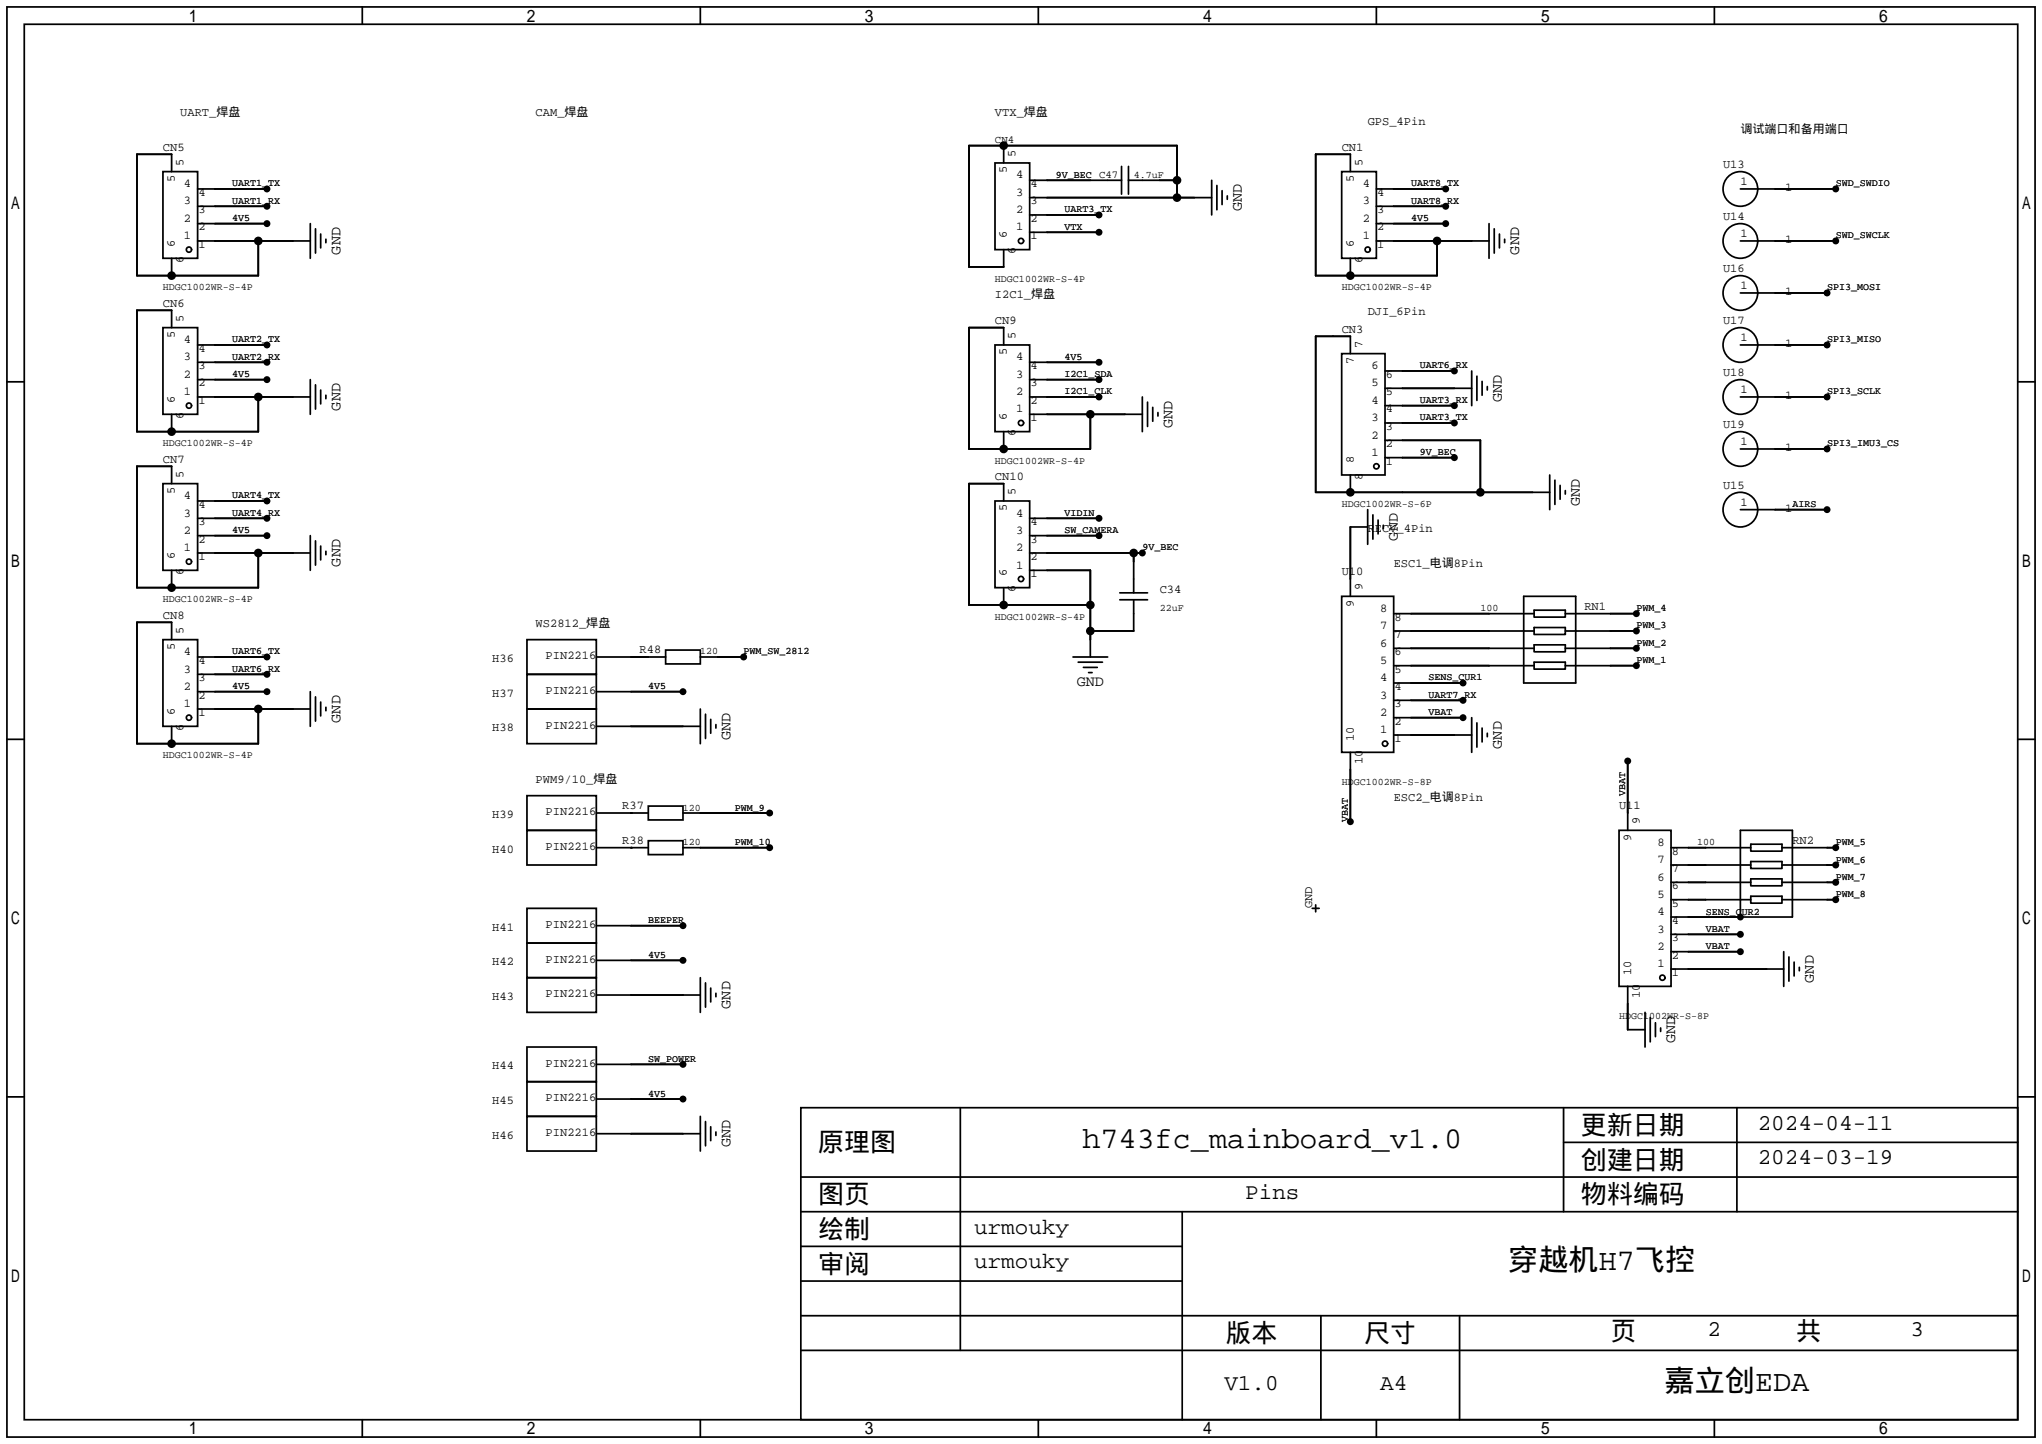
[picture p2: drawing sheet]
<svg xmlns="http://www.w3.org/2000/svg" width="299mm" height="212mm" viewBox="0 0 299 212" stroke-linecap="round" stroke-linejoin="round" font-family="sans-serif">
<g fill="#000">
<circle cx="37.8" cy="35.3" r=".63"/>
<circle cx="39.1" cy="32.8" r=".51"/>
<circle cx="39.1" cy="30.2" r=".51"/>
<circle cx="39.1" cy="27.7" r=".51"/>
<circle cx="147.1" cy="21.3" r=".63"/>
<circle cx="161" cy="31.5" r=".51"/>
<circle cx="161" cy="34" r=".51"/>
<circle cx="172.5" cy="26.4" r=".63"/>
<circle cx="172.5" cy="29" r=".63"/>
<circle cx="210.6" cy="35.3" r=".63"/>
<circle cx="211.8" cy="32.8" r=".51"/>
<circle cx="211.8" cy="30.2" r=".51"/>
<circle cx="211.8" cy="27.7" r=".51"/>
<circle cx="269" cy="35.3" r=".51"/>
<circle cx="269" cy="27.7" r=".51"/>
<circle cx="25.1" cy="40.4" r=".63"/>
<circle cx="37.8" cy="58.2" r=".63"/>
<circle cx="39.1" cy="50.5" r=".51"/>
<circle cx="39.1" cy="53.1" r=".51"/>
<circle cx="39.1" cy="55.6" r=".51"/>
<circle cx="161" cy="58.2" r=".51"/>
<circle cx="161" cy="53.1" r=".51"/>
<circle cx="161" cy="55.6" r=".51"/>
<circle cx="197.9" cy="40.4" r=".63"/>
<circle cx="213.1" cy="54.4" r=".51"/>
<circle cx="213.1" cy="59.4" r=".51"/>
<circle cx="267.7" cy="50.5" r=".51"/>
<circle cx="267.7" cy="58.2" r=".51"/>
<circle cx="267.7" cy="42.9" r=".51"/>
<circle cx="25.1" cy="63.2" r=".63"/>
<circle cx="39.1" cy="75.9" r=".51"/>
<circle cx="39.1" cy="73.4" r=".51"/>
<circle cx="39.1" cy="78.5" r=".51"/>
<circle cx="147.1" cy="65.8" r=".63"/>
<circle cx="159.8" cy="60.7" r=".63"/>
<circle cx="161" cy="75.9" r=".51"/>
<circle cx="161" cy="78.5" r=".51"/>
<circle cx="197.9" cy="72.1" r=".63"/>
<circle cx="213.1" cy="67.1" r=".51"/>
<circle cx="213.1" cy="62" r=".51"/>
<circle cx="216.9" cy="72.1" r=".63"/>
<circle cx="267.7" cy="65.8" r=".51"/>
<circle cx="267.7" cy="74.7" r=".51"/>
<circle cx="25.1" cy="86.1" r=".63"/>
<circle cx="37.8" cy="81" r=".63"/>
<circle cx="39.1" cy="96.3" r=".51"/>
<circle cx="39.1" cy="98.8" r=".51"/>
<circle cx="109" cy="96.3" r=".51"/>
<circle cx="147.1" cy="88.6" r=".63"/>
<circle cx="159.8" cy="92.5" r=".63"/>
<circle cx="159.8" cy="88.6" r=".63"/>
<circle cx="166.1" cy="81" r=".63"/>
<circle cx="167.4" cy="81" r=".51"/>
<circle cx="239.8" cy="89.9" r=".51"/>
<circle cx="239.8" cy="95" r=".51"/>
<circle cx="239.8" cy="92.5" r=".51"/>
<circle cx="239.8" cy="97.5" r=".51"/>
<circle cx="25.1" cy="109" r=".63"/>
<circle cx="37.8" cy="103.9" r=".63"/>
<circle cx="39.1" cy="101.3" r=".51"/>
<circle cx="100.1" cy="101.3" r=".51"/>
<circle cx="112.8" cy="119.1" r=".51"/>
<circle cx="214.4" cy="102.6" r=".51"/>
<circle cx="214.4" cy="105.2" r=".51"/>
<circle cx="214.4" cy="100.1" r=".51"/>
<circle cx="238.5" cy="111.5" r=".51"/>
<circle cx="100.1" cy="135.6" r=".51"/>
<circle cx="112.8" cy="124.2" r=".51"/>
<circle cx="197.9" cy="120.4" r=".51"/>
<circle cx="255" cy="139.4" r=".51"/>
<circle cx="255" cy="134.4" r=".51"/>
<circle cx="255" cy="136.9" r=".51"/>
<circle cx="269" cy="131.8" r=".51"/>
<circle cx="269" cy="129.3" r=".51"/>
<circle cx="269" cy="126.7" r=".51"/>
<circle cx="269" cy="124.2" r=".51"/>
<circle cx="100.1" cy="140.7" r=".51"/>
<circle cx="100.1" cy="156" r=".51"/>
<circle cx="100.1" cy="161" r=".51"/>
</g>
<g fill="none" stroke="#000" stroke-width=".25">
<path d="M1 1h297.2v209.6h-297.2zM3.6 3.6h292.1v204.4h-292.1zM53.1 1v2.6M102.6 1v2.6M152.1 1v2.6M201.7 1v2.6M251.2 1v2.6M23.9 25.1h5.1v12.7h-5.1zM25.1 25.1v-2.5h-5v17.8h17.7v-5.1M25.1 37.8v2.6M29 35.3h16.5M29 32.8h10.1"/>
<path d="M29 30.2h10.1M29 27.7h10.1M45.5 32.8v5M46.2 33.5v3.6M47 34.3v2M47.8 35.1v.5M145.8 23.9h5.1v12.7h-5.1zM147.1 21.3v2.6M150.9 34h10.1M150.9 31.5h10.1M150.9 29h26.6M150.9 26.4h13.4"/>
<path d="M164.3 24.4v4M165.4 26.4h7.1M165.4 24.4v4M172.5 29v-7.7h-30.5v17.8h5.1v-2.5M177.5 26.4v5.1M178.3 27.2v3.5M179.1 27.9v2.1M179.8 28.7v.5M196.6 25.1h5.1v12.7h-5.1zM197.9 25.1v-2.5h-5.1v17.8h17.8v-5.1M197.9 37.8v2.6M201.7 35.3h16.5"/>
<path d="M201.7 32.8h10.1M201.7 30.2h10.1M201.7 27.7h10.1M218.2 32.8v5M218.9 33.5v3.6M219.7 34.3v2M220.5 35.1v.5M255 35.3h14M255 27.7h14M1 55.9h2.6M23.9 48h5.1v12.7h-5.1zM25.1 48v-2.5h-5v17.7h17.7v-5"/>
<path d="M29 50.5h10.1M29 58.2h16.5M29 55.6h10.1M29 53.1h10.1M45.5 55.6v5.1M46.2 56.4v3.5M47 57.2v2M47.8 57.9v.5M145.8 50.5h5.1v12.7h-5.1zM147.1 50.5v-2.5h-5.1v17.8h17.8v-5.1M150.9 58.2h10.1M150.9 55.6h10.1"/>
<path d="M150.9 53.1h10.1M167.4 58.2v5M168.1 58.9v3.6M168.9 59.7v2M196.6 51.8h6.3v17.8h-6.3zM197.9 51.8v-2.5h-5.1v22.8h34.3M202.9 54.4h10.2M202.9 59.4h10.2M202.9 56.9h12.7M215.6 54.4v5M216.4 55.1v3.6M217.2 55.9v2"/>
<path d="M217.9 56.6v.6M255 42.9h12.7M255 50.5h12.7M255 58.2h12.7M295.7 55.9h2.5M23.9 70.9h5.1v12.7h-5.1zM25.1 60.7v2.5M25.1 70.9v-2.6h-5v17.8h17.7v-5.1M29 78.5h10.1M29 75.9h10.1M29 73.4h10.1M45.5 78.5v5.1"/>
<path d="M46.2 79.2v3.6M145.8 73.4h5.1v12.7h-5.1zM147.1 63.2v2.6M147.1 73.4v-2.5h-5.1v17.7h17.8M150.9 78.5h10.1M150.9 75.9h10.1M150.9 60.7h16.5M169.7 60.5v.5M197.9 69.6v2.5M200.4 77.2h-2.5v10.2M200.4 74.7v5.1M201.2 75.4v3.6"/>
<path d="M201.9 76.2v2M202.7 77v.5M202.9 62h10.2M202.9 67.1h10.2M202.9 64.5h14v7.6M227.1 69.6v5.1M227.8 70.4v3.5M228.6 71.1v2.1M229.4 71.9v.5M255 74.7h12.7M255 65.8h12.7M23.9 93.7h5.1v12.7h-5.1z"/>
<path d="M25.1 83.6v2.5M25.1 93.7v-2.5h-5v17.8h17.7v-5.1M29 96.3h10.1M29 81h16.5M29 98.8h10.1M47 80v2M47.8 80.8v.5M77.2 93.7h10.2v5.1h-10.2zM77.2 98.8h10.2v5.1h-10.2zM87.4 96.3h10.1M97.5 95.2h5.1v2.1h-5.1zM102.6 96.3h6.4"/>
<path d="M147.1 86.1v2.5M150.9 81h16.5M150.9 83.6h8.9v12.7M157.2 96.3h5.1M158 97h3.5M158.7 97.8h2.1M159.5 98.6h.5M164.1 87.9h4M164.1 86.9h4M166.1 87.9v4.6h-6.3M166.1 81v5.9M196.6 87.4h7.6v22.8h-7.6z"/>
<path d="M204.2 97.5h20.6M204.2 95h20.6M204.2 92.5h20.6M204.2 89.9h20.6M223.3 87.4h7.6v12.7h-7.6zM224.8 89.4h4.6v1h-4.6zM224.8 91.9h4.6v1.1h-4.6zM224.8 94.5h4.6v1h-4.6zM224.8 97h4.6v1h-4.6zM229.4 97.5h10.4M229.4 95h10.4M229.4 92.5h10.4"/>
<path d="M229.4 89.9h10.4M1 108.3h2.6M25.1 106.4v2.6M29 101.3h10.1M29 103.9h16.5M45.5 101.3v5.1M46.2 102.1v3.6M47 102.9v2M47.8 103.6v.5M77.2 103.9h10.2v5.1h-10.2zM77.2 116.6h10.2v5.1h-10.2zM87.4 101.3h12.7"/>
<path d="M87.4 106.4h15.2M87.4 119.1h7.6M92.5 119.1h.1M95 118.1h5.1v2h-5.1zM100.1 119.1h12.7M102.6 103.9v5.1M103.4 104.6v3.6M104.1 105.4v2M104.9 106.2v.5M197.9 110.2v10.2M204.2 107.7h11.4M204.2 105.2h10.2"/>
<path d="M204.2 102.6h10.2M204.2 100.1h10.2M215.6 105.2v5M216.4 105.9v3.6M217.2 106.7v2M217.9 107.4v.5M238.5 111.5v10.2M295.7 108.3h2.5M77.2 121.7h10.2v5h-10.2zM77.2 133.1h10.2v5.1h-10.2zM77.2 138.2h10.2v5.1h-10.2zM87.4 124.2h7.6"/>
<path d="M87.4 135.6h12.7M92.5 124.2h.1M95 123.2h5.1v2h-5.1zM100.1 124.2h12.7M192.3 133.1h1M192.8 132.6v1M237.2 121.7h7.7v22.8h-7.7zM244.9 139.4h10.1M244.9 136.9h10.1M244.9 134.4h17.7v-12.7h-7.6v12.7M244.9 131.8h11.6M244.9 129.3h11.6"/>
<path d="M244.9 126.7h11.6M244.9 124.2h11.6M256.5 123.7h4.6v1h-4.6zM256.5 126.2h4.6v1.1h-4.6zM256.5 128.8h4.6v1h-4.6zM256.5 131.3h4.6v1h-4.6zM261.1 131.8h7.9M261.1 129.3h7.9M261.1 126.7h7.9M261.1 124.2h7.9M261.4 139.4v5.1M77.2 143.3h10.2v5h-10.2z"/>
<path d="M77.2 153.4h10.2v5.1h-10.2zM77.2 158.5h10.2v5.1h-10.2zM87.4 140.7h12.7M87.4 145.8h15.2M87.4 156h12.7M102.6 143.3v5M103.4 144v3.6M104.1 144.8v2M104.9 145.5v.6M238.5 144.5v6.4h2.5M241 148.3v5.1M241.8 149.1v3.6"/>
<path d="M242.6 149.9v2M243.3 150.6v.5M244.9 142h16.5M262.1 140.2v3.6M262.9 141v2M263.7 141.7v.5M1 160.7h2.6M77.2 163.6h10.2v5.1h-10.2zM87.4 161h12.7M87.4 166.1h15.2M102.6 163.6v5.1M103.4 164.3v3.6"/>
<path d="M104.1 165.1v2M104.9 165.9v.5M117.3 162.3h178.4v45.7h-178.4zM117.3 177.5h178.4M117.3 172.5h178.4M140.7 162.3v35.6M173.2 177.5v30.5M229.1 162.3v15.2M229.1 167.4h66.6M254.5 162.3v15.2M295.7 160.7h2.5M117.3 182.6h55.9"/>
<path d="M117.3 197.9h178.4M117.3 192.8h178.4M117.3 187.7h55.9M193.5 192.8v15.2M213.9 192.8v15.2M53.1 208v2.6M102.6 208v2.6M152.1 208v2.6M201.7 208v2.6M251.2 208v2.6"/>
<circle cx="27.7" cy="36.6" r=".38"/>
<circle cx="149.6" cy="35.3" r=".38"/>
<circle cx="200.4" cy="36.6" r=".38"/>
<circle cx="255" cy="35.3" r="2.54"/>
<circle cx="255" cy="27.7" r="2.54"/>
<circle cx="27.7" cy="59.4" r=".38"/>
<circle cx="255" cy="42.9" r="2.54"/>
<circle cx="255" cy="50.5" r="2.54"/>
<circle cx="255" cy="58.2" r="2.54"/>
<circle cx="149.6" cy="62" r=".38"/>
<circle cx="201.7" cy="68.3" r=".38"/>
<circle cx="255" cy="65.8" r="2.54"/>
<circle cx="255" cy="74.7" r="2.54"/>
<circle cx="27.7" cy="82.3" r=".38"/>
<circle cx="149.6" cy="84.8" r=".38"/>
<circle cx="27.7" cy="105.2" r=".38"/>
<circle cx="202.9" cy="109" r=".38"/>
<circle cx="243.6" cy="143.3" r=".38"/>
</g>
<g font-size="4.4">
<text x="158.6" y="168.3">h743fc_mainboard_v1.0</text>
<text x="221" y="186">穿越机H7飞控</text>
<text x="243.9" y="203.8">嘉立创EDA</text>
</g>
<g font-size="3.8">
<text x="231.6" y="166.2">更新日期</text>
<text x="119.9" y="168.7">原理图</text>
<text x="231.6" y="171.3">创建日期</text>
<text x="119.9" y="176.3">图页</text>
<text x="231.6" y="176.3">物料编码</text>
<text x="119.9" y="181.4">绘制</text>
<text x="119.9" y="186.5">审阅</text>
<text x="179.6" y="196.7">版本</text>
<text x="199.9" y="196.7">尺寸</text>
<text x="236" y="196.4">页</text>
<text x="263.1" y="196.4">共</text>
</g>
<g font-size="3.3">
<text x="257.6" y="165.5">2024-04-11</text>
<text x="257.6" y="170.6">2024-03-19</text>
<text x="182.5" y="175.7">Pins</text>
<text x="142.7" y="180.7">urmouky</text>
<text x="142.7" y="185.8">urmouky</text>
<text x="250.2" y="195.7">2</text>
<text x="279.9" y="195.7">3</text>
<text x="179.4" y="203.6">V1.0</text>
<text x="202.2" y="203.6">A4</text>
</g>
<g font-size="2.2">
<text x="182" y="30.9" transform="rotate(-90 182 30.9)">GND</text>
<text x="49.9" y="37.3" transform="rotate(-90 49.9 37.3)">GND</text>
<text x="222.6" y="37.3" transform="rotate(-90 222.6 37.3)">GND</text>
<text x="220.1" y="58.9" transform="rotate(-90 220.1 58.9)">GND</text>
<text x="49.9" y="60.2" transform="rotate(-90 49.9 60.2)">GND</text>
<text x="171.8" y="62.7" transform="rotate(-90 171.8 62.7)">GND</text>
<text x="231.5" y="74.1" transform="rotate(-90 231.5 74.1)">GND</text>
<text x="49.9" y="83" transform="rotate(-90 49.9 83)">GND</text>
<text x="204.8" y="79.2" transform="rotate(-90 204.8 79.2)">GND</text>
<text x="157.8" y="100.5">GND</text>
<text x="49.9" y="105.9" transform="rotate(-90 49.9 105.9)">GND</text>
<text x="107" y="108.4" transform="rotate(-90 107 108.4)">GND</text>
<text x="220.1" y="109.7" transform="rotate(-90 220.1 109.7)">GND</text>
<text x="265.8" y="144" transform="rotate(-90 265.8 144)">GND</text>
<text x="107" y="147.8" transform="rotate(-90 107 147.8)">GND</text>
<text x="245.5" y="152.9" transform="rotate(-90 245.5 152.9)">GND</text>
<text x="107" y="168.1" transform="rotate(-90 107 168.1)">GND</text>
</g>
<g font-size="1.8">
<text x="26.4" y="17">UART_焊盘</text>
<text x="78.5" y="17">CAM_焊盘</text>
<text x="145.8" y="17">VTX_焊盘</text>
<text x="23.9" y="22.1">CN5</text>
<text x="148.8" y="23" transform="rotate(-90 148.8 23)">5</text>
<text x="196.6" y="22.1">CN1</text>
<text x="200.4" y="18.3">GPS_4Pin</text>
<text x="255" y="19.5">调试端口和备用端口</text>
<text x="25.6" y="26.7" transform="rotate(-90 25.6 26.7)">5</text>
<text x="26.9" y="24.3" transform="rotate(-90 26.9 24.3)">5</text>
<text x="27" y="30">3</text>
<text x="27" y="27.4">4</text>
<text x="29.1" y="28.7">4</text>
<text x="147.6" y="25.4" transform="rotate(-90 147.6 25.4)">5</text>
<text x="148.9" y="28.7">3</text>
<text x="148.9" y="26.2">4</text>
<text x="151" y="30">3</text>
<text x="151" y="27.4">4</text>
<text x="198.4" y="26.7" transform="rotate(-90 198.4 26.7)">5</text>
<text x="199.6" y="24.3" transform="rotate(-90 199.6 24.3)">5</text>
<text x="199.7" y="30">3</text>
<text x="199.7" y="27.4">4</text>
<text x="201.8" y="28.7">4</text>
<text x="252.5" y="24.6">U13</text>
<text x="255" y="27.2">1</text>
<text x="261.6" y="28">1</text>
<text x="27" y="35">1</text>
<text x="27" y="32.5">2</text>
<text x="29.1" y="33.8">2</text>
<text x="29.1" y="31.2">3</text>
<text x="147.6" y="34.9" transform="rotate(-90 147.6 34.9)">6</text>
<text x="148.9" y="33.8">1</text>
<text x="148.9" y="31.2">2</text>
<text x="151" y="35">1</text>
<text x="151" y="32.5">2</text>
<text x="199.7" y="35">1</text>
<text x="199.7" y="32.5">2</text>
<text x="201.8" y="33.8">2</text>
<text x="201.8" y="31.2">3</text>
<text x="252.5" y="32.2">U14</text>
<text x="255" y="34.8">1</text>
<text x="261.6" y="35.7">1</text>
<text x="25.6" y="36.2" transform="rotate(-90 25.6 36.2)">6</text>
<text x="26.9" y="38.5" transform="rotate(-90 26.9 38.5)">6</text>
<text x="29.1" y="36.3">1</text>
<text x="148.8" y="37.3" transform="rotate(-90 148.8 37.3)">6</text>
<text x="198.4" y="36.2" transform="rotate(-90 198.4 36.2)">6</text>
<text x="199.6" y="38.5" transform="rotate(-90 199.6 38.5)">6</text>
<text x="201.8" y="36.3">1</text>
<text x="252.5" y="39.9">U16</text>
<text x="23.9" y="44.9">CN6</text>
<text x="26.9" y="47.1" transform="rotate(-90 26.9 47.1)">5</text>
<text x="145.8" y="43.7">I2C1_焊盘</text>
<text x="145.8" y="47.5">CN9</text>
<text x="200.4" y="46.2">DJI_6Pin</text>
<text x="252.5" y="47.5">U17</text>
<text x="255" y="42.4">1</text>
<text x="261.6" y="43.3">1</text>
<text x="25.6" y="49.5" transform="rotate(-90 25.6 49.5)">5</text>
<text x="27" y="52.8">3</text>
<text x="27" y="50.3">4</text>
<text x="29.1" y="51.6">4</text>
<text x="147.6" y="52.1" transform="rotate(-90 147.6 52.1)">5</text>
<text x="148.8" y="49.7" transform="rotate(-90 148.8 49.7)">5</text>
<text x="148.9" y="52.8">4</text>
<text x="196.6" y="48.7">CN3</text>
<text x="198.4" y="53.3" transform="rotate(-90 198.4 53.3)">7</text>
<text x="199.6" y="50.9" transform="rotate(-90 199.6 50.9)">7</text>
<text x="255" y="50">1</text>
<text x="261.6" y="50.9">1</text>
<text x="25.6" y="59" transform="rotate(-90 25.6 59)">6</text>
<text x="27" y="57.9">1</text>
<text x="27" y="55.4">2</text>
<text x="29.1" y="59.2">1</text>
<text x="29.1" y="56.6">2</text>
<text x="29.1" y="54.1">3</text>
<text x="148.9" y="57.9">2</text>
<text x="148.9" y="55.4">3</text>
<text x="151" y="59.2">2</text>
<text x="151" y="56.6">3</text>
<text x="151" y="54.1">4</text>
<text x="200.9" y="59.2">4</text>
<text x="200.9" y="56.6">5</text>
<text x="200.9" y="54.1">6</text>
<text x="203.1" y="57.9">5</text>
<text x="203.1" y="55.4">6</text>
<text x="252.5" y="55.1">U18</text>
<text x="255" y="57.6">1</text>
<text x="261.6" y="58.5">1</text>
<text x="26.9" y="61.4" transform="rotate(-90 26.9 61.4)">6</text>
<text x="147.6" y="61.6" transform="rotate(-90 147.6 61.6)">6</text>
<text x="148.8" y="63.9" transform="rotate(-90 148.8 63.9)">6</text>
<text x="148.9" y="60.4">1</text>
<text x="151" y="61.7">1</text>
<text x="200.9" y="64.3">2</text>
<text x="200.9" y="61.7">3</text>
<text x="203.1" y="65.5">2</text>
<text x="203.1" y="63">3</text>
<text x="203.1" y="60.4">4</text>
<text x="252.5" y="62.7">U19</text>
<text x="255" y="65.3">1</text>
<text x="23.9" y="67.8">CN7</text>
<text x="26.9" y="70" transform="rotate(-90 26.9 70)">5</text>
<text x="145.8" y="70.3">CN10</text>
<text x="198.4" y="67.9" transform="rotate(-90 198.4 67.9)">8</text>
<text x="199.6" y="70.3" transform="rotate(-90 199.6 70.3)">8</text>
<text x="200.9" y="66.8">1</text>
<text x="203.1" y="68.1">1</text>
<text x="252.5" y="71.6">U15</text>
<text x="261.6" y="66.1">1</text>
<text x="25.6" y="72.4" transform="rotate(-90 25.6 72.4)">5</text>
<text x="27" y="75.7">3</text>
<text x="27" y="73.1">4</text>
<text x="29.1" y="77">3</text>
<text x="29.1" y="74.4">4</text>
<text x="147.6" y="74.9" transform="rotate(-90 147.6 74.9)">5</text>
<text x="148.8" y="72.5" transform="rotate(-90 148.8 72.5)">5</text>
<text x="148.9" y="75.7">4</text>
<text x="151" y="77">4</text>
<text x="200.4" y="78">RECV_4Pin</text>
<text x="255" y="74.1">1</text>
<text x="261.6" y="75">1</text>
<text x="25.6" y="81.9" transform="rotate(-90 25.6 81.9)">6</text>
<text x="27" y="80.8">1</text>
<text x="27" y="78.2">2</text>
<text x="29.1" y="82">1</text>
<text x="29.1" y="79.5">2</text>
<text x="148.9" y="83.3">1</text>
<text x="148.9" y="80.8">2</text>
<text x="148.9" y="78.2">3</text>
<text x="151" y="82">2</text>
<text x="151" y="79.5">3</text>
<text x="204.2" y="83">ESC1_电调8Pin</text>
<text x="26.9" y="84.3" transform="rotate(-90 26.9 84.3)">6</text>
<text x="147.6" y="84.4" transform="rotate(-90 147.6 84.4)">6</text>
<text x="148.8" y="86.8" transform="rotate(-90 148.8 86.8)">6</text>
<text x="151" y="84.6">1</text>
<text x="169.9" y="86.8">C34</text>
<text x="196.6" y="84.3">U10</text>
<text x="198.4" y="88.9" transform="rotate(-90 198.4 88.9)">9</text>
<text x="199.6" y="86.5" transform="rotate(-90 199.6 86.5)">9</text>
<text x="202.2" y="89.7">8</text>
<text x="232.2" y="89.4">RN1</text>
<text x="23.9" y="90.7">CN8</text>
<text x="25.6" y="95.2" transform="rotate(-90 25.6 95.2)">5</text>
<text x="26.9" y="92.8" transform="rotate(-90 26.9 92.8)">5</text>
<text x="78.5" y="91.9">WS2812_焊盘</text>
<text x="93.7" y="95.7">R48</text>
<text x="202.2" y="94.7">6</text>
<text x="202.2" y="92.2">7</text>
<text x="204.3" y="93.5">7</text>
<text x="204.3" y="90.9">8</text>
<text x="27" y="101.1">2</text>
<text x="27" y="98.5">3</text>
<text x="27" y="96">4</text>
<text x="29.1" y="99.8">3</text>
<text x="29.1" y="97.3">4</text>
<text x="72.1" y="97">H36</text>
<text x="80" y="96.6">PIN2216</text>
<text x="80" y="101.7">PIN2216</text>
<text x="202.2" y="99.8">4</text>
<text x="202.2" y="97.3">5</text>
<text x="204.3" y="101.1">4</text>
<text x="204.3" y="98.5">5</text>
<text x="204.3" y="96">6</text>
<text x="25.6" y="104.7" transform="rotate(-90 25.6 104.7)">6</text>
<text x="26.9" y="107.1" transform="rotate(-90 26.9 107.1)">6</text>
<text x="27" y="103.6">1</text>
<text x="29.1" y="104.9">1</text>
<text x="29.1" y="102.4">2</text>
<text x="72.1" y="102.1">H37</text>
<text x="72.1" y="107.2">H38</text>
<text x="80" y="106.8">PIN2216</text>
<text x="202.2" y="107.4">1</text>
<text x="202.2" y="104.9">2</text>
<text x="202.2" y="102.4">3</text>
<text x="204.3" y="106.2">2</text>
<text x="204.3" y="103.6">3</text>
<text x="198.4" y="108.5" transform="rotate(-90 198.4 108.5)">10</text>
<text x="199.6" y="112" transform="rotate(-90 199.6 112)">10</text>
<text x="204.3" y="108.7">1</text>
<text x="72.1" y="119.9">H39</text>
<text x="78.5" y="114.8">PWM9/10_焊盘</text>
<text x="80" y="119.5">PIN2216</text>
<text x="91.2" y="118.6">R37</text>
<text x="204.2" y="117.3">ESC2_电调8Pin</text>
<text x="237.2" y="118.6">U11</text>
<text x="72.1" y="124.9">H40</text>
<text x="80" y="124.6">PIN2216</text>
<text x="91.2" y="123.7">R38</text>
<text x="239" y="123.2" transform="rotate(-90 239 123.2)">9</text>
<text x="240.3" y="120.8" transform="rotate(-90 240.3 120.8)">9</text>
<text x="242.9" y="123.9">8</text>
<text x="245" y="125.2">8</text>
<text x="262.6" y="123.7">RN2</text>
<text x="242.9" y="131.6">5</text>
<text x="242.9" y="129">6</text>
<text x="242.9" y="126.5">7</text>
<text x="245" y="130.3">6</text>
<text x="245" y="127.8">7</text>
<text x="72.1" y="136.4">H41</text>
<text x="80" y="136">PIN2216</text>
<text x="192.3" y="133.1" transform="rotate(-90 192.3 133.1)">GND</text>
<text x="242.9" y="136.6">3</text>
<text x="242.9" y="134.1">4</text>
<text x="245" y="137.9">3</text>
<text x="245" y="135.4">4</text>
<text x="245" y="132.8">5</text>
<text x="72.1" y="141.5">H42</text>
<text x="80" y="141.1">PIN2216</text>
<text x="239" y="142.8" transform="rotate(-90 239 142.8)">10</text>
<text x="242.9" y="141.7">1</text>
<text x="242.9" y="139.2">2</text>
<text x="245" y="143">1</text>
<text x="245" y="140.5">2</text>
<text x="72.1" y="146.5">H43</text>
<text x="80" y="146.1">PIN2216</text>
<text x="240.3" y="146.3" transform="rotate(-90 240.3 146.3)">10</text>
<text x="72.1" y="156.7">H44</text>
<text x="72.1" y="161.8">H45</text>
<text x="80" y="156.3">PIN2216</text>
<text x="80" y="161.4">PIN2216</text>
<text x="72.1" y="166.9">H46</text>
<text x="80" y="166.5">PIN2216</text>
</g>
<text font-size="1.6" x="145.8" y="20.9">CN4</text>
<g font-size="1.5">
<text x="34" y="27.3">UART1_TX</text>
<text x="34" y="29.9">UART1_RX</text>
<text x="154.7" y="26">9V_BEC C47</text>
<text x="166.1" y="26">4.7uF</text>
<text x="206.8" y="27.3">UART8_TX</text>
<text x="206.8" y="29.9">UART8_RX</text>
<text x="269" y="27.3">SWD_SWDIO</text>
<text x="34" y="32.4">4V5</text>
<text x="156" y="31.1">UART3_TX</text>
<text x="156" y="33.7">VTX</text>
<text x="206.8" y="32.4">4V5</text>
<text x="269" y="34.9">SWD_SWCLK</text>
<text x="145.8" y="41.3">HDGC1002WR-S-4P</text>
<text x="23.9" y="42.6">HDGC1002WR-S-4P</text>
<text x="196.6" y="42.6">HDGC1002WR-S-4P</text>
<text x="267.7" y="42.6">SPI3_MOSI</text>
<text x="34" y="50.2">UART2_TX</text>
<text x="34" y="52.7">UART2_RX</text>
<text x="156" y="52.7">4V5</text>
<text x="208" y="54">UART6_RX</text>
<text x="267.7" y="50.2">SPI3_MISO</text>
<text x="34" y="55.3">4V5</text>
<text x="156" y="55.3">I2C1_SDA</text>
<text x="156" y="57.8">I2C1_CLK</text>
<text x="208" y="59.1">UART3_RX</text>
<text x="267.7" y="57.8">SPI3_SCLK</text>
<text x="23.9" y="65.4">HDGC1002WR-S-4P</text>
<text x="208" y="61.6">UART3_TX</text>
<text x="267.7" y="65.4">SPI3_IMU3_CS</text>
<text x="145.8" y="68">HDGC1002WR-S-4P</text>
<text x="208" y="66.7">9V_BEC</text>
<text x="34" y="73">UART4_TX</text>
<text x="34" y="75.6">UART4_RX</text>
<text x="156" y="75.6">VIDIN</text>
<text x="196.6" y="74.3">HDGC1002WR-S-6P</text>
<text x="262.6" y="74.3">AIRS</text>
<text x="34" y="78.1">4V5</text>
<text x="156" y="78.1">SW_CAMERA</text>
<text x="167.4" y="80.7">9V_BEC</text>
<text x="23.9" y="88.3">HDGC1002WR-S-4P</text>
<text x="169.9" y="89.5">22uF</text>
<text x="216.9" y="89.5">100</text>
<text x="239.8" y="89.5">PWM_4</text>
<text x="34" y="95.9">UART6_TX</text>
<text x="102.6" y="95.9">120</text>
<text x="109" y="95.9">PWM_SW_2812</text>
<text x="145.8" y="90.8">HDGC1002WR-S-4P</text>
<text x="239.8" y="92.1">PWM_3</text>
<text x="239.8" y="94.6">PWM_2</text>
<text x="34" y="98.4">UART6_RX</text>
<text x="34" y="101">4V5</text>
<text x="95" y="101">4V5</text>
<text x="209.3" y="99.7">SENS_CUR1</text>
<text x="239.8" y="97.2">PWM_1</text>
<text x="209.3" y="102.2">UART7_RX</text>
<text x="209.3" y="104.8">VBAT</text>
<text x="23.9" y="111.1">HDGC1002WR-S-4P</text>
<text x="100.1" y="118.8">120</text>
<text x="107.7" y="118.8">PWM_9</text>
<text x="196.6" y="114.9">HDGC1002WR-S-8P</text>
<text x="238.1" y="116.6" transform="rotate(-90 238.1 116.6)">VBAT</text>
<text x="100.1" y="123.8">120</text>
<text x="107.7" y="123.8">PWM_10</text>
<text x="197.5" y="120.4" transform="rotate(-90 197.5 120.4)">VBAT</text>
<text x="248.7" y="123.8">100</text>
<text x="269" y="123.8">PWM_5</text>
<text x="269" y="131.5">PWM_8</text>
<text x="269" y="128.9">PWM_7</text>
<text x="269" y="126.4">PWM_6</text>
<text x="95" y="135.3">BEEPER</text>
<text x="249.9" y="136.5">VBAT</text>
<text x="249.9" y="134">SENS_CUR2</text>
<text x="95" y="140.3">4V5</text>
<text x="249.9" y="139.1">VBAT</text>
<text x="237.2" y="149.2">HDGC1002WR-S-8P</text>
<text x="95" y="155.6">SW_POWER</text>
<text x="95" y="160.7">4V5</text>
</g>
</svg>
